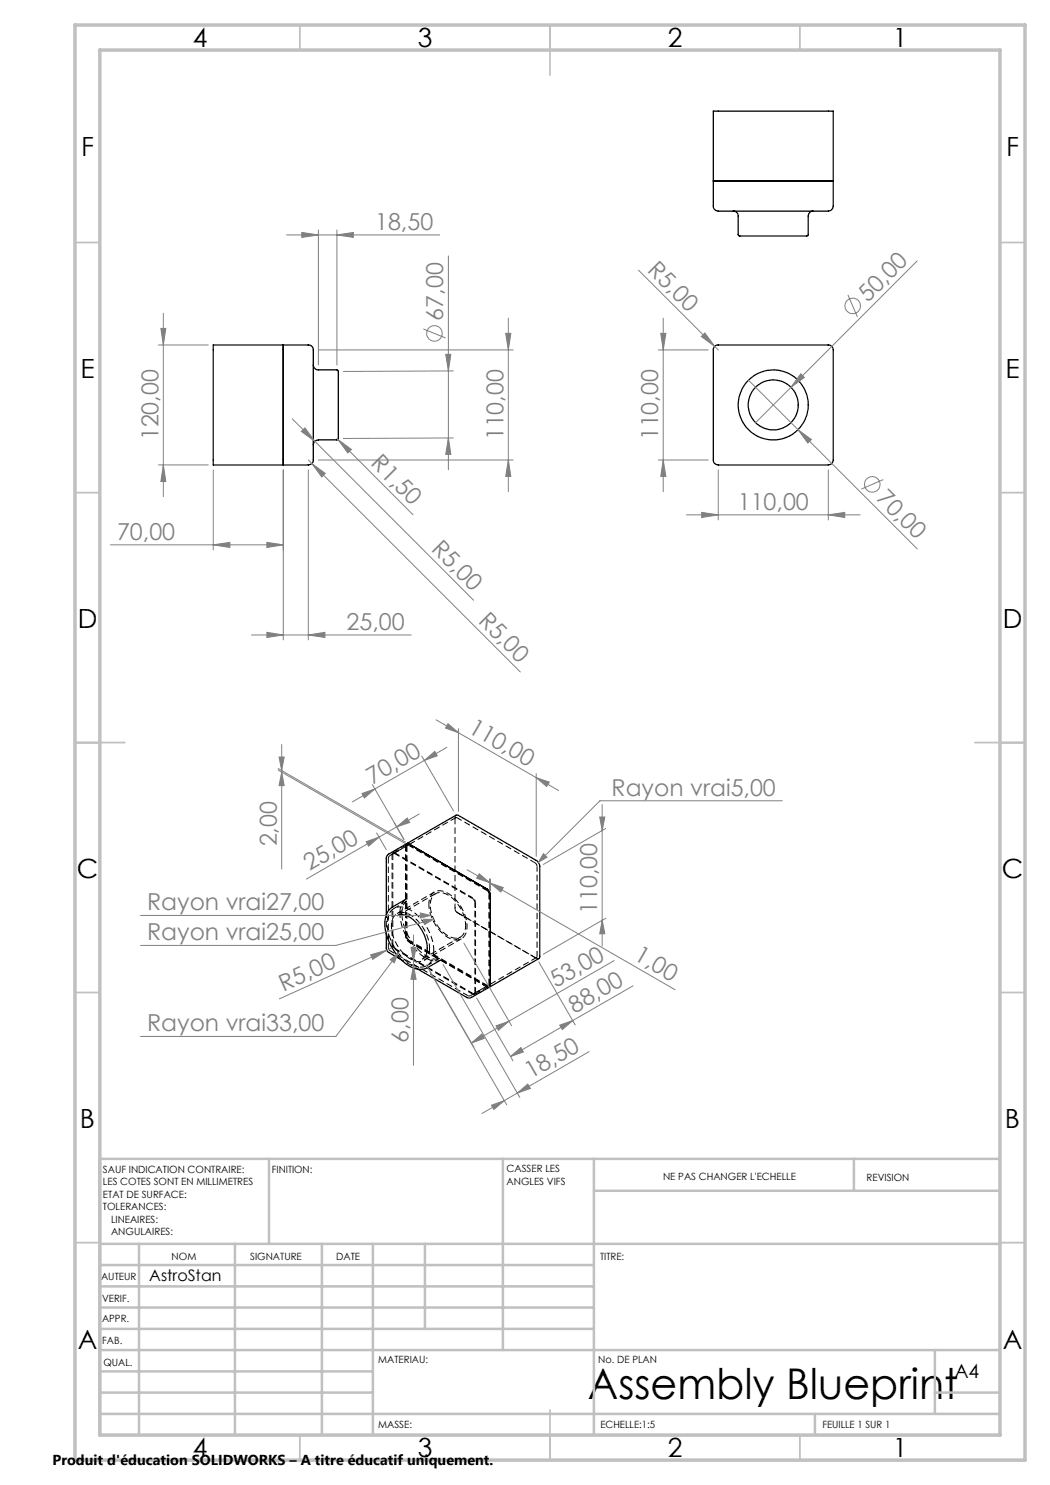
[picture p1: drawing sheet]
<svg xmlns="http://www.w3.org/2000/svg" width="210mm" height="297mm" viewBox="0 0 210 297" stroke-linecap="round" stroke-linejoin="round" font-family="sans-serif">
<g fill="none" stroke="#000" stroke-width=".25">
<path d="M142.7 36.2h1zM142.7 22.2h24v19a1.08 1.08 0 0 1-1 1h-22a1.02 1.02 0 0 1-1-1zM143.7 36.2h23M146.6 42.2a.95 .95 0 0 1 1 1v3.8l.2 .2h13.7l.1-.2v-3.8a1.02 1.02 0 0 1 1.1-1M42.7 69h19a.95 .95 0 0 1 1 1v22a.95 .95 0 0 1-1 1h-19zM56.7 69v1zM56.7 70v23M62.7 73a1.02 1.02 0 0 0 1 1h3.7l.3 .2v13.5l-.2 .3h-3.8a1.08 1.08 0 0 0-1 1M143 69.2l.5-.2h22.2a.95 .95 0 0 1 1 1v22a1.02 1.02 0 0 1-1 1h-22a1.02 1.02 0 0 1-1-1v-22.2zM81.1 179.9l-2.6 1.5a4.1 4.1 0 0 0-1.5 4.2 10.4 10.4 0 0 0 6 8.1 3.3 3.3 0 0 0 2.5-.2M81.3 168.8l-3.8 2.2-.2 .5v11.5M81.3 168.8l10.1-5.8 15.8 9.1a1.62 1.62 0 0 1 .7 1.2v18.3l-10 5.8"/>
<path d="M81.3 168.8h.5l15.6 9a1.62 1.62 0 0 1 .7 1.2v18M77.3 186.8v3l.1 .3 .4 .4 2.4 1.4M79.5 183.1a3.1 3.1 0 0 1 3.5 1.2 7.1 7.1 0 0 1 2.2 6.7l-.7 .8M83.5 193.8l9.9 5.7h.8l3.7-2.1M85.5 193.5h.1M88.1 192l-2.6 1.5M98.1 197l-.2 .4"/>
<circle cx="154.6" cy="81" r="5"/>
<circle cx="154.6" cy="81" r="7"/>
</g>
<g fill="none" stroke="#000" stroke-width=".2" stroke-dasharray="1.3 .6" stroke-dashoffset=".2" stroke-linecap="butt">
<path d="M77.7 171.6v18M78.4 170.9v18M78.6 171v18M81.1 169.2v18M81.2 169.3v17.9M81.4 169.4v17.9M91 163.8v18M94.5 179.6l-15.5-9M94.5 179.7l-15.5-9M97.4 177.9l-15.6-8.9M97.4 178.1l-15.6-9M107 172.5l-15.6-8.9"/>
<path d="M78 190.1l15.5 9M79 189.9l15.5 8.9M79 189.7l15.5 9M80.4 182.7a2.77 2.77 0 0 1 .9-2.5M81.8 188.4l15.6 9M81.8 188.2l15.6 9M81.8 188.1l15.6 8.9M86.8 190.1a10 10 0 0 0-5.6-8.5 2.62 2.62 0 0 0-3.7 2.5 9.8 9.8 0 0 0 5.7 9.2 2.64 2.64 0 0 0 3.5-2.8l.1-.4M91.4 182.5l15.6 9M91.7 182.7l15.6 8.9M95 198.4v-17.9M95.1 198.5v-18"/>
<path d="M97.8 196.8v-18M97.9 196.9v-18M107.4 191.2v-17.9"/>
</g>
<path d="M97.9 178.9l-.1-.5-.4-.5M77.3 182.9v3.9M78.4 188.9l.2 .5 .4 .5M80.2 191.9l3.3 1.9M81.2 187.2l.2 .6 .4 .4M95.1 180.5l-.2-.5-.4-.4" fill="none" stroke="#000" stroke-width=".2" stroke-dasharray="1.3 .6" stroke-dashoffset=".6" stroke-linecap="butt"/>
<g fill="none" stroke="#000" stroke-width=".2" stroke-dasharray="1.3 .6" stroke-dashoffset=".4" stroke-linecap="butt">
<path d="M79 170.6a.34 .34 0 0 0-.4-.1 .34 .34 0 0 0-.2 .4M81.8 169a.34 .34 0 0 0-.4-.1 .34 .34 0 0 0-.2 .4M97.4 178.1l.3 .3 .1 .4M107 172.5l.3 .4 .1 .4M78.6 189l.1 .4 .3 .3M81.8 188.1l-.3-.4-.1-.4M85.8 180.9a8 8 0 0 0 4.8 7 2.24 2.24 0 0 0 2.8-2.6 8 8 0 0 0-4.9-7.1 2.24 2.24 0 0 0-2.7 2.7M85.9 189.6a8 8 0 0 0-4.8-7 2.24 2.24 0 0 0-2.8 2.6 8 8 0 0 0 4.8 7 2.24 2.24 0 0 0 2.8-2.6M88.1 192a3.3 3.3 0 0 1-3.4-.6 11.6 11.6 0 0 1-4.7-8.7M91.4 182.5l-.3-.3-.1-.4M93.1 185.1a7.4 7.4 0 0 0-4.4-6.5 2.02 2.02 0 0 0-2.6 2.2 7.3 7.3 0 0 0 4.6 6.8 2.07 2.07 0 0 0 2.4-2.5M94.5 198.8a.34 .34 0 0 0 .4 .1 .34 .34 0 0 0 .2-.4"/>
<path d="M95 180.5l-.2-.5-.3-.3M97.4 197.2a.34 .34 0 0 0 .4 0 .34 .34 0 0 0 .1-.3"/>
</g>
<g fill="none" stroke="#000" stroke-width=".2" stroke-dasharray="1.3 .6" stroke-linecap="butt">
<path d="M78 171.1l-.3 .5M79 170.7a.26 .26 0 0 0-.3 0 .26 .26 0 0 0-.1 .3M81.1 169.2l.2-.5M81.3 168.7l-.2 .5M81.4 169.4a.26 .26 0 0 1 .1-.3 .26 .26 0 0 1 .3 0M81.4 168.9l-2.8 1.6M91 163.8a.26 .26 0 0 1 .1-.3 .26 .26 0 0 1 .3 .1M91 163.5l.2-.5M91 163.5v.3M77.7 189.6l.3 .5M80 182.7a3.2 3.2 0 0 1 1.1-2.8M93.5 199.1h.6"/>
<path d="M94.5 198.7a.26 .26 0 0 0 .3 0 .26 .26 0 0 0 .2-.3M94.9 198.9l2.9-1.7M97.4 197.4h.5M97.8 196.8a.26 .26 0 0 1-.1 .3 .26 .26 0 0 1-.3-.1M97.9 197.4h-.5M107.4 191.2a.26 .26 0 0 1-.1 .3 .26 .26 0 0 1-.3 0M107.8 191.7l-.5-.1"/>
</g>
<path d="M81.1 187.2a1.56 1.56 0 0 0 .7 1.2M81.8 188.4a1.56 1.56 0 0 1-.7-1.2M91.7 182.7a1.56 1.56 0 0 1-.7-1.3" fill="none" stroke="#000" stroke-width=".2" stroke-dasharray="1.3 .6" stroke-dashoffset=".7" stroke-linecap="butt"/>
<path d="M86.9 178.4l-7.5 4.3M87.1 178.7l-7.6 4.4M91.1 163.5l-12.4 7.2M81.3 180.2l-2.5 1.5M84.5 191.8l7.6-4.4M84.8 192.1l7.5-4.3M85.4 193.1l2.5-1.5M94.8 198.7l12.5-7.2" fill="none" stroke="#000" stroke-width=".2" stroke-dasharray="1.3 .6" stroke-dashoffset=".1" stroke-linecap="butt"/>
<path d="M87.9 191.6a3.1 3.1 0 0 1-3.1-.7 11.3 11.3 0 0 1-4.4-8.2" fill="none" stroke="#000" stroke-width=".2" stroke-dasharray="1.3 .6" stroke-dashoffset="-.2" stroke-linecap="butt"/>
<path d="M81.5 169.1l-3.5 2M94.1 199.1l3.6-2" fill="none" stroke="#000" stroke-width=".2" stroke-dasharray="1.3 .6" stroke-dashoffset=".5" stroke-linecap="butt"/>
<g fill="none" stroke="#808080" stroke-width=".2">
<path d="M57.3 47h30.6M60.4 46.5l3.3 .5-3.3 .5zM63.7 46v27M67.4 47l3.3-.5v1zM67.4 46v27M89.7 51.2v42.7M127.7 54l16 16M169.6 59l1.9 4.4M183.4 52.2l-32.3 32.3M31.7 69h10M32.2 65.7h1l-.5 3.3zM32.7 62.6v36.7"/>
<path d="M63.7 70h39M84.7 65.8l4.4 1.8M89.1 70.9h1.1l-.5 3.3zM90.7 74.2l-22 .1M101.1 66.7h1.1l-.5 3.3zM101.7 63.6v34.8M131.7 70h9.9M132.2 66.7h1l-.6 3.3zM132.6 63.6v34.8M140.3 67.3l.7-.7 1.9 2.7zM149.7 76l9.9 9.9M160.2 74.8l.7 .7-2.7 2z"/>
<path d="M31.7 93h10M32.7 93l.5 3.3h-1zM42.7 94v16M56.7 94v34M58.5 83.8l4.5 4.5M60.3 86.3l.7-.7 2 2.7zM61.7 92l.7 .7M61.7 94v34M62.4 92.7l2.7 2-.8 .7zM62.4 92.7l41.7 41.7M63 88.3l31.7 31.7M63.7 92h39"/>
<path d="M67.4 87.7l.2 .2M67.6 87.9l2.7 2-.7 .7zM67.6 87.9l15 15M89.7 87.6l.5 3.3h-1.1zM90.7 87.6l-22 .1M101.7 92l.5 3.3h-1.1zM131.7 92h9.9M132.6 92l.6 3.3h-1zM143.7 94v10M159.6 85.9l2.7 2-.7 .7zM159.6 85.9l23.8 23.9M165.7 94v10"/>
<path d="M176.7 95.9l-4.4 1.9M22.1 109h34.6M42.7 109l3.3-.5v1zM53.4 108.5l3.3 .5-3.3 .5zM137.3 103h34.7M140.3 102.5l3.4 .5-3.4 .5zM165.7 103l3.2-.5v1zM50.3 127h31.9M53.4 126.5l3.3 .5-3.3 .5zM61.7 127l3.3-.5v1zM55.6 153.7l25.5 14.7M55.6 154l25.5 14.7"/>
<path d="M55.8 151.4h1l-.5 2.7zM56.3 154.4l.5 2.7h-1zM56.3 148.9v24.9M72.4 158.7l2.6-.9-2.1 1.8zM74.5 156.9l6.3 11M84.3 151.2l6.4 11M84.9 152.1l2.1-1.8 .5 .9zM84.9 152.1l-14.4 8.3M87.2 144l4.5 2.5M89.4 149.5l-4.5 2.6M89.6 144.7l2.1 1.8-2.6-.9zM91.7 145.7v16.6"/>
<path d="M91.7 146.5l15.5 9M107.2 155.5l2.7 .9-.6 .9zM107.2 154.7v16.6M107.2 155.5l4.5 2.6M73.2 168.3l2.6-.9-2.1 1.8zM75.3 166.6l2 3.3M79.3 165.4l2.1-1.8 .6 .9zM79.3 165.4l-18 10.4M83.9 162.8l-4.6 2.6M93.4 174l4.5 2.5M95.8 174.8l2.1 1.7-2.6-.9zM97.9 175.7v2.4"/>
<path d="M97.9 176.5l.2 .1M98.1 176.6l2.5 .9-.4 .9zM98.1 175.8v2.4M98.1 176.6l36.9 21.3M108.7 170.7l.7 .7-1.7 1.1zM119.9 163.4h1.1l-.6 2.7zM120.4 160.9v28.3M121.1 165.7l-12.4 7.2M156.5 160.2h-36.5l-12.3 12.3M28.1 183.1h58M74.1 191l3.3-1-2.9 1.9zM77.4 190l-21.5 9.8"/>
<path d="M78 191.9l1.7-1.3-.9 1.9zM78.2 189.6l-.8 .4M79.7 190.6l-12.5 16.7h-39.1M82.2 189.5h1l-.5 2.7zM82.7 193.2l.5 2.7h-1zM82.7 187v26.1M82.8 192.2l.6 .4M82.8 193.2l.6 .4M84.1 182.6l2 .5-2 .5zM84.7 183.9h2l-1.7 1zM85.3 193l9.5 16.4M86 194.4l15.4 26.6"/>
<path d="M86.7 183.9l-19.5 5.2h-39.1M88.6 192.9l15.4 26.6M92.8 188.6l9.5 16.5M95.3 199.6l7.3 12.6M107.8 192.4l7.2 12.6M120.4 184l.6 2.8h-1.1zM121.1 183.7l-12.4 7.1M122.8 192.1l-21 12.2M126.6 197.2l-12.1 6.9M94.3 208.6l2.1-1.8 .5 .9zM99.2 205.2l2.6-.9-2.1 1.8zM101.8 204.3l-7.5 4.3"/>
<path d="M102.1 211.3l2.1-1.8 .5 .9zM103.5 218.6l2.1-1.8 .5 .9zM103.5 218.6l-2.6 1.5M111.9 205l2.6-.9-2 1.8zM114.5 204.1l-12.4 7.2M117.8 210.3l-14.3 8.3M98.3 221l2.6-.9-2.1 1.8zM100.9 220.1l-4.5 2.6"/>
<circle cx="86.9" cy="66.7" r="1.55"/>
<circle cx="170.5" cy="61.2" r="1.56"/>
<circle cx="174.5" cy="96.9" r="1.55"/>
</g>
<g fill="none" stroke="#c0c0c0" stroke-width=".35">
<path d="M60 5v5M110 5v10M160 5v5M15 48.5h5M200 48.5h5M15 98.5h5M200 98.5h5M15 148.5h10M195 148.5h10M15 198.5h5M200 198.5h5M15 248.5h5"/>
<path d="M200 248.5h5M60 287v5M110 282v10M160 287v5"/>
</g>
<g fill="none" stroke="#c0c0c0" stroke-width=".5">
<path d="M53.8 231.8v17M100.6 231.8v38.2M118.8 231.8v55.2M118.8 238.2h81.2M170.8 231.8v6.4M200 231.8h-180v55.2M20 248.8h180M20 257.3h98.8M20 253h98.8M27.8 248.8v38.2M47 248.8v38.2M64.4 248.8v38.2"/>
<path d="M74.6 248.8v38.2M85 248.8v17M20 265.8h98.8M20 261.5h98.8M20 278.5h54.6M20 274.3h54.6M20 270h180M187 278.5h13M187 270v12.8M20 282.8h180M163 282.8v4.2"/>
</g>
<path d="M15 5h190v287h-190zM20 10h180v277h-180z" fill="none" stroke="#c0c0c0" stroke-width=".7"/>
<g fill="#808080">
<path d="M140.3 67.3l.7-.7 1.9 2.7z"/>
<path d="M74.1 191l3.3-1-2.9 1.9z"/>
<path d="M160.2 74.8l.7 .7-2.7 2z"/>
<path d="M62.4 92.7l2.7 2-.8 .7z"/>
<path d="M67.6 87.9l2.7 2-.7 .7z"/>
<path d="M107.2 155.5l2.7 .9-.6 .9zM89.6 144.7l2.1 1.8-2.6-.9z"/>
<path d="M165.7 103l3.2-.5v1zM140.3 102.5l3.4 .5-3.4 .5zM61.7 127l3.3-.5v1zM53.4 126.5l3.3 .5-3.3 .5zM53.4 108.5l3.3 .5-3.3 .5zM42.7 109l3.3-.5v1zM67.4 47l3.3-.5v1zM60.4 46.5l3.3 .5-3.3 .5z"/>
<path d="M108.7 170.7l-1 1.8 1.7-1.1zM84.1 182.6v1l2-.5zM84.7 183.9l.3 1 1.7-1zM78 191.9l.8 .6 .9-1.9z"/>
<path d="M94.3 208.6l2.1-1.8 .5 .9zM99.2 205.2l2.6-.9-2.1 1.8z"/>
<path d="M102.1 211.3l2.1-1.8 .5 .9zM111.9 205l2.6-.9-2 1.8z"/>
<path d="M98.3 221l2.6-.9-2.1 1.8zM103.5 218.6l2.1-1.8 .5 .9z"/>
<path d="M79.3 165.4l2.1-1.8 .6 .9zM73.2 168.3l2.6-.9-2.1 1.8z"/>
<path d="M84.9 152.1l2.1-1.8 .5 .9zM72.4 158.7l2.6-.9-2.1 1.8z"/>
<path d="M132.6 92l.6 3.3h-1zM132.2 66.7h1l-.6 3.3zM120.4 184l.6 2.8h-1.1zM119.9 163.4h1.1l-.6 2.7z"/>
<path d="M32.2 65.7h1l-.5 3.3zM32.7 93l.5 3.3h-1zM89.1 70.9h1.1l-.5 3.3zM89.7 87.6l.5 3.3h-1.1zM101.1 66.7h1.1l-.5 3.3zM101.7 92l.5 3.3h-1.1zM55.8 151.4h1l-.5 2.7zM56.3 154.4l.5 2.7h-1zM82.2 189.5h1l-.5 2.7zM82.7 193.2l.5 2.7h-1z"/>
<path d="M159.6 85.9l2 2.7 .7-.7zM60.3 86.3l2.7 2-2-2.7z"/>
<path d="M95.8 174.8l2.1 1.7-2.6-.9zM98.1 176.6l2.5 .9-.4 .9z"/>
</g>
<text font-size="8.5" x="117.6" y="279.7">Assembly Blueprint</text>
<g font-size="5.3">
<text x="38.5" y="9.5">4</text>
<text x="83.5" y="9.5">3</text>
<text x="133.6" y="9.5">2</text>
<text x="178.6" y="9.5">1</text>
<text x="16.2" y="31.2">F</text>
<text x="201.2" y="31.2">F</text>
<text x="16.1" y="75.5">E</text>
<text x="201.1" y="75.5">E</text>
<text x="15.5" y="125.5">D</text>
<text x="200.5" y="125.5">D</text>
<text x="15.4" y="175.5">C</text>
<text x="200.4" y="175.5">C</text>
<text x="16" y="225.5">B</text>
<text x="201" y="225.5">B</text>
<text x="15.5" y="269.7">A</text>
<text x="200.5" y="269.7">A</text>
<text x="38.5" y="291.5">4</text>
<text x="83.5" y="291.5">3</text>
<text x="133.6" y="291.5">2</text>
<text x="178.6" y="291.5">1</text>
</g>
<g font-size="4.7" fill="#808080">
<text x="75" y="46">18,50</text>
<text x="129.3" y="54.3" transform="rotate(45 129.3 54.3)">R5,00</text>
<text x="88.6" y="64.1" transform="rotate(-90 88.6 64.1)">67,00</text>
<text x="173.6" y="60.6" transform="rotate(-45 173.6 60.6)">50,00</text>
<text x="31.7" y="88.1" transform="rotate(-90 31.7 88.1)">120,00</text>
<text x="100.7" y="88.1" transform="rotate(-90 100.7 88.1)">110,00</text>
<text x="131.7" y="88.1" transform="rotate(-90 131.7 88.1)">110,00</text>
<text x="74" y="92.9" transform="rotate(45 74 92.9)">R1,50</text>
<text x="147.6" y="102">110,00</text>
<text x="175.1" y="99.9" transform="rotate(45 175.1 99.9)">70,00</text>
<text x="23.4" y="108">70,00</text>
<text x="86.1" y="110" transform="rotate(45 86.1 110)">R5,00</text>
<text x="69.3" y="126">25,00</text>
<text x="95.5" y="124.3" transform="rotate(45 95.5 124.3)">R5,00</text>
<text x="93.4" y="146.3" transform="rotate(30 93.4 146.3)">110,00</text>
<text x="74.4" y="156.9" transform="rotate(-30 74.4 156.9)">70,00</text>
<text x="122.3" y="159.1">Rayon vrai5,00</text>
<text x="55.3" y="169.3" transform="rotate(-90 55.3 169.3)">2,00</text>
<text x="61.9" y="174.3" transform="rotate(-30 61.9 174.3)">25,00</text>
<text x="29.4" y="182.1">Rayon vrai27,00</text>
<text x="119.4" y="182.9" transform="rotate(-90 119.4 182.9)">110,00</text>
<text x="29.4" y="188.1">Rayon vrai25,00</text>
<text x="126.6" y="191.9" transform="rotate(30 126.6 191.9)">1,00</text>
<text x="111.1" y="197.7" transform="rotate(-30 111.1 197.7)">53,00</text>
<text x="56.7" y="198.3" transform="rotate(-24 56.7 198.3)">R5,00</text>
<text x="114.9" y="202.7" transform="rotate(-30 114.9 202.7)">88,00</text>
<text x="29.4" y="206.2">Rayon vrai33,00</text>
<text x="81.7" y="208.5" transform="rotate(-90 81.7 208.5)">6,00</text>
<text x="106.1" y="215.9" transform="rotate(-30 106.1 215.9)">18,50</text>
</g>
<text font-size="3.9" x="190.9" y="275.5">A4</text>
<text font-size="3.2" x="29.9" y="256.2">AstroStan</text>
<text font-size="2.9" x="10.5" y="292.9">Produit d'éducation SOLIDWORKS – A titre éducatif uniquement.</text>
<g font-size="2">
<text x="20.6" y="234.6">SAUF INDICATION CONTRAIRE:</text>
<text x="20.6" y="237.1">LES COTES SONT EN MILLIMETRES</text>
<text x="20.6" y="239.6">ETAT DE SURFACE:</text>
<text x="54.4" y="234.6">FINITION:</text>
<text x="101.3" y="234.5">CASSER LES</text>
<text x="101.3" y="237">ANGLES VIFS</text>
<text x="132.6" y="236">NE PAS CHANGER L'ECHELLE</text>
<text x="173.3" y="236.2">REVISION</text>
<text x="20.6" y="242.1">TOLERANCES:</text>
<text x="22.2" y="244.6">LINEAIRES:</text>
<text x="22.2" y="247.1">ANGULAIRES:</text>
<text x="34.3" y="252">NOM</text>
<text x="50" y="251.9">SIGNATURE</text>
<text x="67.2" y="251.9">DATE</text>
<text x="120" y="251.9">TITRE:</text>
<text x="20.2" y="256.1">AUTEUR</text>
<text x="20.4" y="260.3">VERIF.</text>
<text x="20.4" y="264.4">APPR.</text>
<text x="20.5" y="268.8">FAB.</text>
<text x="20.7" y="273.1">QUAL.</text>
<text x="75.7" y="272.5">MATERIAU:</text>
<text x="119.6" y="272.5">No. DE PLAN</text>
<text x="75.6" y="285.5">MASSE:</text>
<text x="120.1" y="285.6">ECHELLE:1:5</text>
<text x="164.5" y="285.6">FEUILLE 1 SUR 1</text>
</g>
</svg>
